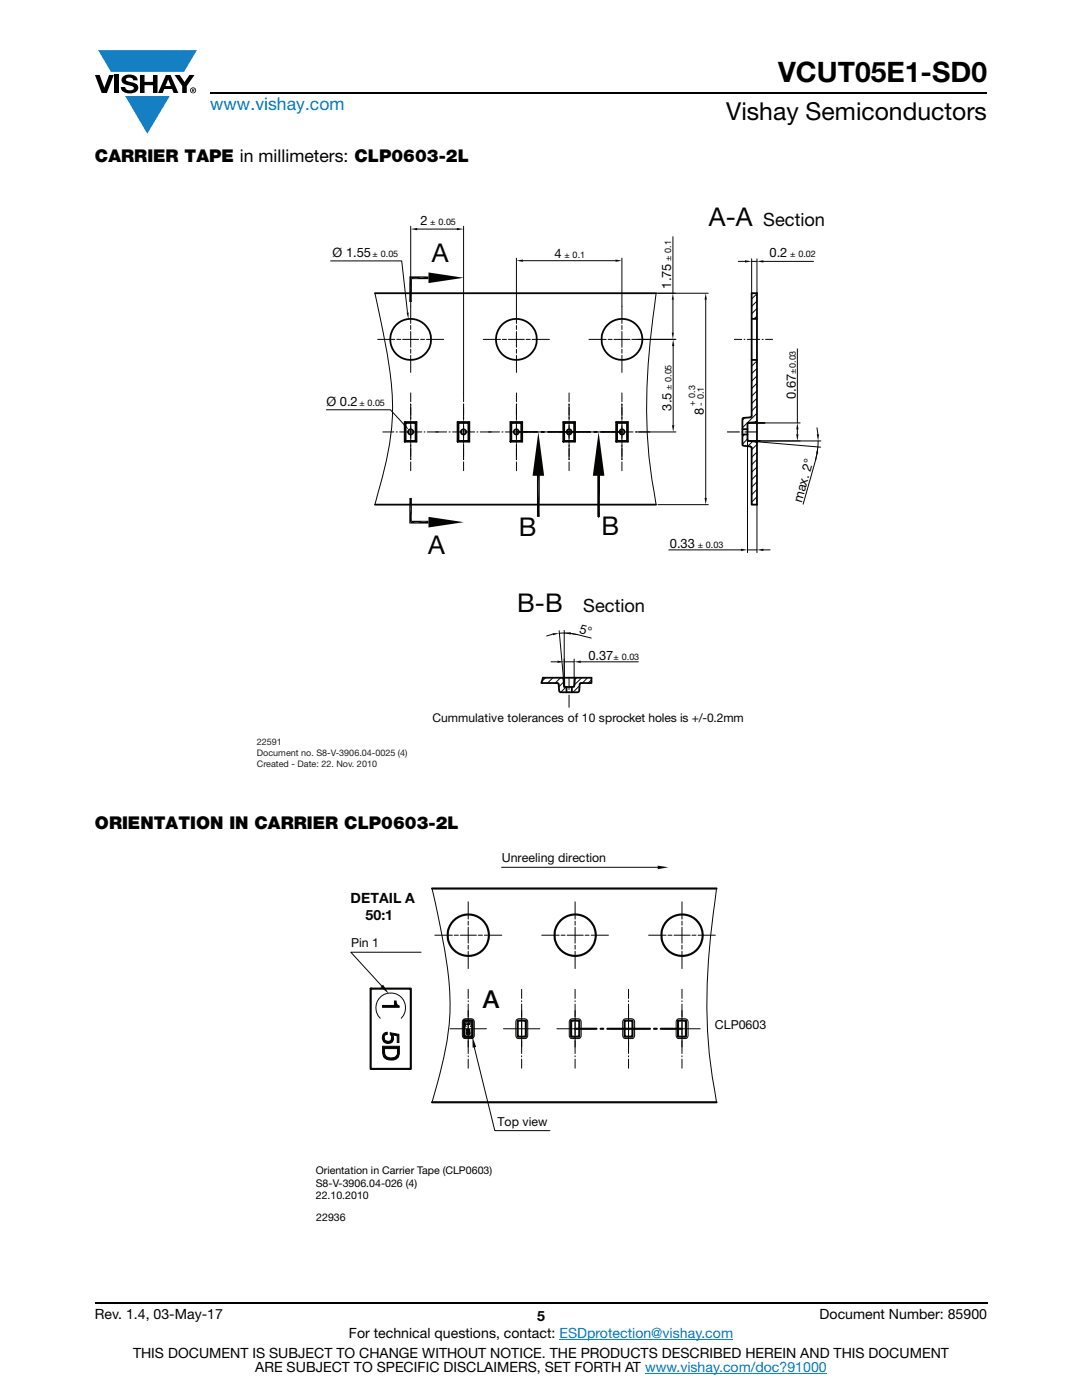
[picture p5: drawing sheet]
<svg xmlns="http://www.w3.org/2000/svg" width="216mm" height="279mm" viewBox="0 0 216 279" stroke-linecap="round" stroke-linejoin="round" font-family="sans-serif">
<g fill="#147fc3">
<path d="M19.6 10h19.7l-2.6 4.3h-1.1h-13.5z"/>
<path d="M25 19.2h8.9l-4.5 7.5z"/>
</g>
<g fill="#000">
<path d="M18.9 15h1l.9 2.5 1-2.5h.9l-1.4 3.6h-1zM22.9 15h.9v3.6h-.9zM24.6 15.3a2.1 2.1 0 0 1 2.8 .3l.1 .4h-.9a.79 .79 0 0 0-.7-.5 .79 .79 0 0 0-.8 .4l.3 .3 1 .2a1.08 1.08 0 0 1 1.2 1 1.08 1.08 0 0 1-1.1 1.2 1.73 1.73 0 0 1-2.4-1.2h.9a.96 .96 0 0 0 .8 .6 .96 .96 0 0 0 .9-.4 1.31 1.31 0 0 0-1.2-.6 1.03 1.03 0 0 1-1.1-.6 1.03 1.03 0 0 1 .2-1.1zM27.9 15h.9v1.3h1.7v-1.3h.9v3.6h-.9v-1.6h-1.7v1.6h-.9zM34.8 15h1.1l.9 1.4 1-1.4h1l-1.5 2.2v1.4h-.9v-1.4z"/>
<path d="M33.6 15.9l.5 1.3h-1.1zM33.1 15l-1.6 3.6h1l.3-.8h1.5l.3 .8h1l-1.6-3.6z"/>
<path d="M38.4 17.8h.2v.2h-.2zM38.3 17.7v.7h.1v-.3l.4 .3-.2-.3 .2-.2-.1-.2z"/>
<path d="M38.1 18a.46 .46 0 0 1 .9 0 .46 .46 0 0 1-.9 0zM37.9 18a.6 .6 0 0 0 1.2 0 .6 .6 0 0 0-1.2 0z"/>
</g>
<path d="M42 18.6h155M18.9 260h178.1" fill="none" stroke="#000" stroke-width=".36"/>
<path d="M111.6 267.3h34.7M128.7 274h36.3" fill="none" stroke="#007ec4" stroke-width=".2"/>
<path d="M51.3 39.1h113.3v114.3h-113.3z" fill="#fff"/>
<path d="M74.8 58.5h56.1M74.8 100.7h56.1" fill="none" stroke="#040503" stroke-width=".36"/>
<g fill="none" stroke="#040503" stroke-width=".2">
<path d="M74.8 58.5l1.1 5.2a76.7 76.7 0 0 1 2.4 19.9 63.2 63.2 0 0 1-2.8 14.5l-.7 2.6M130.9 58.5a132.4 132.4 0 0 0-1.3 33.8l1.3 8.4M75.4 67.7h3.4M79.2 67.7h.8M80.3 67.7h3.2M82 61.1v3.5M82 65v.8M82 66.2v3.1M82 69.7v.8M82 70.9v3.4M83.9 67.7h.8M85.1 67.7h3.4"/>
<path d="M96.4 67.7h3.5M100.2 67.7h.9M101.4 67.7h3.2M103 61.1v3.5M103 65v.8M103 66.2v3.1M103 69.7v.8M103 70.9v3.4M105 67.7h.8M106.2 67.7h3.4M117.5 67.7h3.5M121.3 67.7h.9"/>
<path d="M122.5 67.7h3.2M124.1 61.1v3.5M124.1 65v.8M124.1 66.2v3.1M124.1 69.7v.8M124.1 70.9v3.4M126.1 67.7h.8M127.3 67.7h3.4"/>
</g>
<g fill="#040503">
<path d="M81.7 99.4h.5v4.5z"/>
<path d="M81.7 99.4l.5 4.5-.5 .6z"/>
<path d="M82.2 103.9h3.3l-3.8 .6z"/>
<path d="M81.7 104.5l3.8-.6v.6z"/>
<path d="M85.5 103.2l7 1-7 1.1z"/>
<path d="M81.7 55.2l.5 5.1h-.5z"/>
<path d="M81.7 55.2l.5 .5v4.6z"/>
<path d="M81.7 55.2h3.8l-3.3 .5z"/>
<path d="M82.2 55.7l3.3-.5v.5z"/>
<path d="M85.5 54.4l7 1-7 1.1z"/>
</g>
<g fill="none" stroke="#040503" stroke-width=".2">
<path d="M103 51.5v9.6M104.3 52h18.5M124.1 51.5v9.6M82 78.4v1.8M92.5 78.4v1.8M103 78.4v1.8M113.6 78.4v1.8M124.1 78.4v1.8M82 80.6v.3M82 81.3v2.5M82 84.3v.2M82 85v2.4"/>
<path d="M82 87.9v.2M82 88.6v2.5M82 91.5v.2M82 92.2v1.7M92.5 80.6v.3M92.5 81.3v2.5M92.5 84.3v.2M92.5 85v2.4M92.5 87.9v.2M92.5 88.6v2.5M92.5 91.5v.2M92.5 92.2v1.7"/>
<path d="M103 80.6v.3M103 81.3v2.5M103 84.3v.2M103 85v2.4M103 87.9v.2M103 88.6v2.5M103 91.5v.2M103 92.2v1.7M113.6 80.6v.3M113.6 81.3v2.5M113.6 84.3v.2M113.6 85v2.4"/>
<path d="M113.6 87.9v.2M113.6 88.6v2.5M113.6 91.5v.2M113.6 92.2v1.7M124.1 80.6v.3M124.1 81.3v2.5M124.1 84.3v.2M124.1 85v2.4M124.1 87.9v.2M124.1 88.6v2.5M124.1 91.5v.2M124.1 92.2v1.7"/>
</g>
<g fill="none" stroke="#040503" stroke-width=".36">
<circle cx="81.9" cy="67.7" r="4.1"/>
<circle cx="103" cy="67.7" r="4.1"/>
<circle cx="124.1" cy="67.7" r="4.1"/>
</g>
<g fill="#040503">
<path d="M103 52l1.3-.2v.5z"/>
<path d="M122.8 51.8l1.3 .2-1.3 .3z"/>
</g>
<path d="M82 45.2v15.9M83.2 45.7h8M92.5 45.2v33.2" fill="none" stroke="#040503" stroke-width=".2"/>
<g fill="#040503">
<path d="M82 45.7l1.2-.2v.4z"/>
<path d="M91.2 45.5l1.3 .2-1.3 .2z"/>
</g>
<path d="M131.3 58.5h3.5M134.3 47.2v11.3M134.3 59.8v6.6M130.7 67.7h4.1" fill="none" stroke="#040503" stroke-width=".2"/>
<g fill="#040503">
<path d="M134 66.4h.5l-.2 1.3z"/>
<path d="M134.3 58.5l.2 1.3h-.5z"/>
<path d="M107.1 89.9h.6v13.3z"/>
<path d="M107.1 89.9l.6 13.3h-.6z"/>
<path d="M107.4 86.2l1.2 8.8h-2.3z"/>
</g>
<path d="M119.4 89.9v13.3" fill="none" stroke="#040503" stroke-width=".36"/>
<g fill="#040503">
<path d="M119.2 89.9h.5v13.3z"/>
<path d="M119.2 89.9l.5 13.3h-.5z"/>
</g>
<path d="M103 86.2h4.2M108 86.2h.6M109.4 86.2h8.4M118.6 86.2h.5M119.9 86.2h4.2" fill="none" stroke="#040503" stroke-width=".36"/>
<path d="M130.9 58.5h10.4M140.8 59.8v39.6M131.3 100.7h10" fill="none" stroke="#040503" stroke-width=".2"/>
<g fill="#040503">
<path d="M140.8 58.5l.2 1.3h-.4z"/>
<path d="M140.6 99.4h.4l-.2 1.3z"/>
<path d="M119.4 86.2l1.2 8.8h-2.3z"/>
</g>
<g fill="none" stroke="#040503" stroke-width=".36">
<path d="M150 58.5h1v42.2h-1v-11.4l-.3-.2-1.3-.1-.3-.3 .1-5.2 1.5-.2 .3-.3zM80.8 84.2l.1 .2M80.8 84.2h2.3v3.9h-2.3l.1-.1-.1 .1zM80.9 84.4h2v3.6h-2zM82.9 88l.2 .1M83.1 84.2l-.2 .2M91.3 84.2l.2 .2M91.3 84.2h2.4v3.9h-2.4l.2-.1-.2 .1zM91.5 84.4h2v3.6h-2zM93.5 88l.2 .1M93.7 84.2l-.2 .2M101.8 84.2l.2 .2"/>
<path d="M101.8 84.2h2.4v3.9h-2.4l.2-.1-.2 .1zM102 84.4h2v3.6h-2zM104 88l.2 .1M104.2 84.2l-.2 .2M112.4 84.2l.2 .2M112.4 84.2h2.3v3.9h-2.3l.2-.1-.2 .1zM112.6 84.4h2v3.6h-2zM114.6 88l.1 .1M114.7 84.2l-.1 .2M122.9 84.2l.2 .2M122.9 84.2h2.4v3.9h-2.4l.2-.1-.2 .1zM123.1 84.4h2v3.6h-2z"/>
<path d="M125.1 88l.2 .1M125.3 84.2l-.2 .2M148.1 86.7h1.1M148.1 85.7h1.1M151 84l-.2 .3-1.4 .1-.2 .2v3.3l1.6 .2 .2 .3M108.3 135.3h9.7v1l-2.2 .1-.2 1.5-.3 .3h-3.5l-.2-.3-.2-1.5-3.4-.1zM112.2 135.3l.2 .2 .1 1.3 .3 .3 1.7-.1 .2-1.5 .3-.2M113 137.1v1.1M114.1 137.1v1.1"/>
<circle cx="81.9" cy="86.2" r=".53"/>
<circle cx="92.5" cy="86.2" r=".53"/>
<circle cx="103" cy="86.2" r=".53"/>
<circle cx="113.6" cy="86.2" r=".53"/>
<circle cx="124.1" cy="86.2" r=".53"/>
</g>
<path d="M145.1 86.2h2.4M148 86.2h.2M148.6 86.2h2.5" fill="none" stroke="#040503" stroke-width=".22"/>
<g fill="none" stroke="#040503" stroke-width=".2">
<path d="M146.5 67.7h1.5M148.5 67.7h.1M149.1 67.7h2.5M152.1 67.7h.2M152.7 67.7h1.5M76.4 86.2h2.2M79.1 86.2h.2M79.7 86.2h4.5M82 80.6v2.2M82 83.3v.2M82 84v4.4M82 88.9v.2"/>
<path d="M82 89.5v2.2M84.6 86.2h.2M85.3 86.2h3.8M89.6 86.2h.2M90.3 86.2h4.4M92.5 88.9v.2M92.5 89.5v2.2M92.5 80.6v2.2M92.5 83.3v.2M92.5 84v4.4M95.2 86.2h.2M95.8 86.2h3.9"/>
<path d="M100.1 86.2h.3M100.8 86.2h4.5M103 80.6v2.2M103 83.3v.2M103 84v4.4M103 88.9v.2M103 89.5v2.2M105.7 86.2h.2M106.4 86.2h3.8M110.7 86.2h.2M111.4 86.2h4.4M113.5 88.9v.2"/>
<path d="M113.5 89.5v2.2M113.5 80.6v2.2M113.5 83.3v.2M113.5 84v4.4M116.2 86.2h.3M116.9 86.2h3.9M121.2 86.2h.2M121.9 86.2h4.4M124.1 88.9v.2M124.1 89.5v2.2M124.1 80.6v2.2M124.1 83.3v.2"/>
<path d="M124.1 84v4.4M126.8 86.2h.2M127.5 86.2h2.2M148.6 86.7l-.5 .4M149.2 87.6l-1.1 1M150.2 88.1l-1 1M151 88.7l-1 1.1M151 90.2l-1 1.1M151 91.7l-1 1M151 93.2l-1 1M151 94.7l-1 1M151 96.2l-1 1"/>
<path d="M151 97.7l-1 1M151 99.1l-1 1.1M151 100.7h.1M110 132.1h1.2M112.6 131.5v5.6M112.6 132.1h2M113.5 135.2v2.4M113.5 138.1v.2M113.5 138.7v2.5M114.6 131.5v5.6M115.9 132.1h11.5"/>
</g>
<g fill="#040503">
<path d="M111.2 131.8l1.4 .3-1.4 .2z"/>
<path d="M114.6 132.1l1.3-.3v.5z"/>
</g>
<path d="M149.2 84.4h3.4M112.6 135.6v1.5" fill="none" stroke="#040503" stroke-width=".36"/>
<path d="M159.1 69.6v14.8M149.2 84.4h10.5M149.2 88h10.5M159.1 85.7v1" fill="none" stroke="#040503" stroke-width=".2"/>
<g fill="#040503">
<path d="M158.9 86.7h.4l-.2 1.3z"/>
<path d="M159.1 84.4l.2 1.3h-.4z"/>
</g>
<g fill="none" stroke="#040503" stroke-width=".2">
<path d="M108.9 135.3l-.7 .6M110.3 135.3l-1 1M110.3 126.6l-1.2 .3M111.6 125.9l.8 9.6M111.6 126.4a16.1 16.1 0 0 1 6.4 .9M111.8 135.3l-1 1M112.5 136.1l-1 1M112.6 125.8v9.8M113 137.1l-1.1 1.1M113.9 126.4l1.3 .2M114.2 137.1l-.1 .1M115.7 136.8l-1.4 1.4"/>
<path d="M116.1 135.3l-1.5 1.4M117.2 135.3l-1 1M118 135.7l-.6 .6"/>
</g>
<g fill="#040503">
<path d="M112.6 126.3l1.3-.1v.4z"/>
<path d="M110.3 126.4h1.3l-1.2 .4z"/>
</g>
<path d="M149.2 88h2.4" fill="none" stroke="#040503" stroke-width=".36"/>
<path d="M150.8 88.1l13 1.1M151.6 88h12.2M163 85.4l.2 1.3M163 90.5l-2.7 10.1M163.2 88v1.2l-.5 2.6" fill="none" stroke="#040503" stroke-width=".2"/>
<g fill="#040503">
<path d="M163.2 89.2v1.3h-.4z"/>
<path d="M163 86.7h.4l-.2 1.3z"/>
</g>
<path d="M149.2 87.7v22.6M133.4 109.7h14.5M149.2 109.7h1.8M151 100.7v9.6M152.3 109.7h1.4" fill="none" stroke="#040503" stroke-width=".2"/>
<g fill="#040503">
<path d="M151 109.7l1.3-.2v.5z"/>
<path d="M147.9 109.5l1.3 .2-1.3 .3z"/>
</g>
<path d="M147.3 52.2h1.3M150 51.7v6.8M150 52.2h1M151 51.7v6.8M152.3 52.2h10" fill="none" stroke="#040503" stroke-width=".2"/>
<g fill="#040503">
<path d="M148.6 51.9l1.4 .3-1.4 .2z"/>
<path d="M151 52.2l1.3-.3v.5z"/>
</g>
<path d="M65.1 81.8h12.8l2.8 3" fill="none" stroke="#040503" stroke-width=".2"/>
<path d="M80.5 85l.3-.3 .8 1.1z" fill="#040503"/>
<path d="M66 52.1h14.2l1.1 10.2" fill="none" stroke="#040503" stroke-width=".2"/>
<path d="M81.1 62.4l.4-.1v1.4z" fill="#040503"/>
<path d="M126.9 67.7h8M134.3 69.1v15.8M126.9 86.2h8" fill="none" stroke="#040503" stroke-width=".2"/>
<g fill="#040503">
<path d="M134.1 84.9h.5l-.3 1.3z"/>
<path d="M134.3 67.7l.3 1.4h-.5z"/>
</g>
<path d="M150 63.6h1M150 71.8h1" fill="none" stroke="#040503" stroke-width=".36"/>
<g fill="none" stroke="#040503" stroke-width=".2">
<path d="M151 58.6l-1 1.1M151 63.1l-.6 .5M151 60.1l-1 1M151 61.6l-1 1M151 72l-1 1.1M151 73.5l-1 1.1M151 75l-1 1.1M151 76.5l-1 1M151 78l-1 1.1M151 79.5l-1 1M148.6 83.4l-.5 .5M151 81l-1 1"/>
<path d="M151 82.5l-2.9 2.9M151 83.9l-.3 .4"/>
</g>
<path d="M63 170h89.9v74.1h-89.9z" fill="#fff"/>
<g fill="none" stroke="#050504" stroke-width=".42">
<path d="M86.2 177.3h56.8M86.2 220h56.8M114.8 205.3h4.2M119.8 205.3h.6M121.2 205.3h8.5M130.5 205.3h.6M131.8 205.3h4.3"/>
<circle cx="93.4" cy="186.6" r="4.1"/>
<circle cx="114.8" cy="186.6" r="4.1"/>
<circle cx="136.1" cy="186.6" r="4.1"/>
</g>
<g fill="none" stroke="#050504" stroke-width=".2">
<path d="M86.2 177.3l1.2 5.3a77.8 77.8 0 0 1 2.3 20.1 75.9 75.9 0 0 1-3.5 17.3M93.4 180v3.4M114.8 180v3.4M136.1 180v3.4M143 177.3a135.2 135.2 0 0 0-1.5 32.2l.4 3.9 1.1 6.6M86.8 186.6h3.5M90.6 186.6h.9M91.8 186.6h3.3M93.4 197.4v1.9M93.4 199.7v.2M93.4 183.8v.8M93.4 185.1v3.1"/>
<path d="M93.4 188.6v.8M93.4 189.9v3.4M95.4 186.6h.9M96.6 186.6h3.5M104.1 197.4v1.9M104.1 199.7v.2M108.1 186.6h3.5M112 186.6h.8M113.2 186.6h3.2M114.8 197.4v1.9M114.8 199.7v.2M114.8 183.8v.8"/>
<path d="M114.8 185.1v3.1M114.8 188.6v.8M114.8 189.9v3.4M116.8 186.6h.7M118 186.6h3.4M125.4 197.4v1.9M125.4 199.7v.2M129.4 186.6h3.5M133.3 186.6h.8M134.5 186.6h3.2M136.1 197.4v1.9M136.1 199.7v.2"/>
<path d="M136.1 183.8v.8M136.1 185.1v3.1M136.1 188.6v.8M136.1 189.9v3.4M138.1 186.6h.8M139.3 186.6h3.4M89.8 205.3h3.6v3.6M92.5 203.4l1.6-.1 .4 .3 .1 3.2-.2 .4-1.6 .1-.3-.1-.1-.2-.1-3.1zM93.4 200.4v2.5M93.4 203.4v.2M93.4 204.1v2.5M93.4 207v.2"/>
<path d="M93.4 207.7v2.5M93.4 210.7v.2M93.4 211.4v1.8M93.4 201.7v3.6h3.7M100.5 205.3h3.6v3.6M103.2 203.4l1.5-.1 .5 .3 .1 3.2-.3 .4-1.5 .1-.3-.1-.2-.2-.1-3.1zM104.1 200.4v2.5M104.1 203.4v.2M104.1 204.1v2.5M104.1 207v.2M104.1 207.7v2.5M104.1 210.7v.2"/>
<path d="M104.1 211.4v1.8M104.1 201.7v3.6h3.6M111.1 205.3h3.7v3.6M113.9 203.4l1.5-.1 .5 .3 .1 3.2-.3 .4-1.5 .1-.3-.1-.2-.2-.1-3.1zM114.8 200.4v2.5M114.8 203.4v.2M114.8 204.1v2.5M114.8 207v.2M114.8 207.7v2.5M114.8 210.7v.2M114.8 211.4v1.8M114.8 201.7v3.6h3.6"/>
<path d="M121.8 205.3h3.6v3.6M124.3 203.6l.5-.3h1.3l.4 .3 .1 3.2-.2 .4-1.6 .1-.3-.1-.2-.2zM125.4 200.4v2.5M125.4 203.4v.2M125.4 204.1v2.5M125.4 207v.2M125.4 207.7v2.5M125.4 210.7v.2M125.4 211.4v1.8M125.4 205.3h.1M125.4 201.7v3.6h3.7M132.5 205.3h3.6v3.6"/>
<path d="M135.2 203.4l1.5-.1 .5 .3 .1 3.2-.3 .4-1.6 .1-.4-.3-.1-3.1zM136.1 200.4v2.5M136.1 203.4v.2M136.1 204.1v2.5M136.1 207v.2M136.1 207.7v2.5M136.1 210.7v.2M136.1 211.4v1.8M136.1 201.7v3.6h3.6"/>
</g>
<path d="M94.3 206.9l.7 2-.7 .2z" fill="#050504"/>
<path d="M94.6 209l4.1 16.6h11" fill="none" stroke="#050504" stroke-width=".2"/>
<path d="M131.2 172.8l2.2 .3-2.2 .4z" fill="#050504"/>
<path d="M100.1 173.1h31.1" fill="none" stroke="#050504" stroke-width=".2"/>
<path d="M92.6 203.7h1.7v3.2h-1.7zM103.3 203.7h1.6v3.2h-1.6zM114 203.7h1.6v3.2h-1.6zM124.6 203.7h1.6v3.2h-1.6zM135.3 203.7h1.6v3.2h-1.6z" fill="none" stroke="#050504" stroke-width=".42"/>
<circle cx="92.6" cy="203.7" r=".21" fill="#050504"/>
<g fill="#000">
<path d="M93.1 205.5l.2-.1-.1 .4z" fill-rule="evenodd"/>
<path d="M93.2 205.6l.1 .2 .2-.2v.2h-.3z" fill-rule="evenodd"/>
<path d="M93.5 205.5v.3z" fill-rule="evenodd"/>
<path d="M93.2 206.1v.3h.4l.1-.2v.3h-.5z" fill-rule="evenodd"/>
<path d="M93.4 205.4l.4 .1v.3l-.1-.3h-.2v.3z" fill-rule="evenodd"/>
<path d="M93.1 204.3h.5l.1-.1 .1 .2z" fill-rule="evenodd"/>
<path d="M93.1 206h.7l-.1 .4v-.3h-.5v.3z" fill-rule="evenodd"/>
</g>
<path d="M93 204.9l-.1-.7a.62 .62 0 0 1 1.1 0v.4l-.2 .3M93.1 204.3h.5l.1-.1 .1 .2zM93.1 206h.7l-.1 .4v-.3h-.5v.3zM93.1 205.5l.2-.1-.1 .4zM93.2 205.6l.1 .2 .2-.2v.2h-.3zM93.2 206.1v.3h.4l.1-.2v.3h-.5zM93.4 205.4l.4 .1v.3l-.1-.3h-.2v.3zM93.5 205.5v.3z" fill="none" stroke="#050504" stroke-width=".2"/>
<path d="M74 197.3h8v16h-8z" fill="none" stroke="#050504" stroke-width=".42"/>
<circle cx="74" cy="197.3" r=".21" fill="#050504"/>
<g fill="#000">
<path d="M76.5 206.3l.8-.3v.4l-.5 .2-.1 .3v1.1a1.26 1.26 0 0 1-.2-1.7z" fill-rule="evenodd"/>
<path d="M76.7 207.1a.77 .77 0 0 0 .8 .7 .77 .77 0 0 0 .7-.7v.9l-.7 .2h-.5l-.3-.2z" fill-rule="evenodd"/>
<path d="M78.3 206.6a1.12 1.12 0 0 1 0 1.3z" fill-rule="evenodd"/>
<path d="M76.7 209.3l.1 .8a1.29 1.29 0 0 0 1.3 1.1 1.29 1.29 0 0 0 1.2-1.2l.1 1.1a2 2 0 0 1-2.7-.1z" fill-rule="evenodd"/>
<path d="M77.9 206.1l1.7 .3v1.7h-.3v-1.4l-1-.2-.1 1.5v-1l-.3-.6z" fill-rule="evenodd"/>
<path d="M76.3 200.7h2.4v-.9h.3v.2a.7 .7 0 0 0 .5 .7l.1 .3h-3.3z" fill-rule="evenodd"/>
<path d="M76.3 208.8h3.4v1.5l-.3 .8-.1-1.8h-2.6v1.7h-.1l-.3-1z" fill-rule="evenodd"/>
</g>
<path d="M75.9 203.2a2.96 2.96 0 0 1 0-4.2 2.96 2.96 0 0 1 4.2 0 2.96 2.96 0 0 1 0 4.2M76.3 208.8h3.4v1.5l-.3 .8-.1-1.8h-2.6v1.7h-.1l-.3-1zM76.3 200.7h2.4v-.9h.3v.2a.7 .7 0 0 0 .5 .7l.1 .3h-3.3zM76.5 206.3l.8-.3v.4l-.5 .2-.1 .3v1.1a1.26 1.26 0 0 1-.2-1.7zM76.7 207.1a.77 .77 0 0 0 .8 .7 .77 .77 0 0 0 .7-.7v.9l-.7 .2h-.5l-.3-.2zM76.7 209.3l.1 .8a1.29 1.29 0 0 0 1.3 1.1 1.29 1.29 0 0 0 1.2-1.2l.1 1.1a2 2 0 0 1-2.7-.1zM77.9 206.1l1.7 .3v1.7h-.3v-1.4l-1-.2-.1 1.5v-1l-.3-.6zM78.3 206.6a1.12 1.12 0 0 1 0 1.3z" fill="none" stroke="#050504" stroke-width=".2"/>
<path d="M75.9 197l.5-.5 1.2 1.8z" fill="#050504"/>
<path d="M84 190h-14l6.2 6.7M92.6 203.7h1.7v3.2h-1.7z" fill="none" stroke="#050504" stroke-width=".2"/>
<text font-size="5.6" x="155.3" y="16.4">VCUT05E1-SD0</text>
<g font-size="5.2" fill="#040503">
<text x="141.5" y="45.2">A-A</text>
<text x="86.2" y="52.3">A</text>
<text x="103.6" y="107">B</text>
<text x="120" y="106.7">B</text>
<text x="85.4" y="110.5">A</text>
<text x="103.2" y="122.2">B-B</text>
</g>
<text font-size="4.9" x="144.9" y="24">Vishay Semiconductors</text>
<text font-size="4.9" fill="#050504" x="96.3" y="201.1">A</text>
<g font-size="3.6" fill="#040503">
<text x="152.3" y="45.2">Section</text>
<text x="116.4" y="122.2">Section</text>
</g>
<text font-size="3.5" fill="#007ec4" x="42" y="21.9">www.vishay.com</text>
<g font-size="3.5">
<text x="18.9" y="32.3">CARRIER TAPE in millimeters: CLP0603-2L</text>
<text x="18.9" y="165.5">ORIENTATION IN CARRIER CLP0603-2L</text>
</g>
<g font-size="2.8" fill="#050504">
<text x="70" y="180.2">DETAIL A</text>
<text x="73" y="183.6">50:1</text>
</g>
<g font-size="2.8">
<text x="18.9" y="263.3">Rev. 1.4, 03-May-17</text>
<text x="107.2" y="263.6">5</text>
<text x="163.6" y="263.3">Document Number: 85900</text>
<text x="69.6" y="267.1">For technical questions, contact: ESDprotection@vishay.com</text>
<text x="26.5" y="271">THIS DOCUMENT IS SUBJECT TO CHANGE WITHOUT NOTICE. THE PRODUCTS DESCRIBED HEREIN AND THIS DOCUMENT</text>
<text x="50.9" y="273.8">ARE SUBJECT TO SPECIFIC DISCLAIMERS, SET FORTH AT www.vishay.com/doc?91000</text>
</g>
<g font-size="2.6" fill="#040503">
<text x="83.9" y="45">2</text>
<text x="66.4" y="51.4">Ø 1.55</text>
<text x="110.7" y="51.5">4</text>
<text x="153.6" y="51.2">0.2</text>
<text x="133.9" y="57.6" transform="rotate(-90 133.9 57.6)">1.75</text>
<text x="65.1" y="81.1">Ø 0.2</text>
<text x="134" y="81.9" transform="rotate(-90 134 81.9)">3.5</text>
<text x="140.4" y="82.8" transform="rotate(-90 140.4 82.8)">8</text>
<text x="158.8" y="79.6" transform="rotate(-90 158.8 79.6)">0.67</text>
<text x="160" y="100.4" transform="rotate(-74 160 100.4)">max. 2°</text>
<text x="133.7" y="109.4">0.33</text>
<text x="115.5" y="126.4" transform="rotate(14 115.5 126.4)">5°</text>
<text x="117.4" y="131.7">0.37</text>
</g>
<g font-size="2.5" fill="#050504">
<text x="100.1" y="172.1">Unreeling direction</text>
<text x="70.1" y="189.1">Pin 1</text>
<text x="142.6" y="205.4">CLP0603</text>
<text x="99.3" y="224.7">Top view</text>
</g>
<text font-size="2.4" fill="#040503" x="86.3" y="144.1">Cummulative tolerances of 10 sprocket holes is +/-0.2mm</text>
<g font-size="2.1">
<text x="63" y="234.3">Orientation in Carrier Tape (CLP0603)</text>
<text x="63" y="236.8">S8-V-3906.04-026 (4)</text>
<text x="63" y="239.3">22.10.2010</text>
<text x="63.1" y="243.6">22936</text>
</g>
<g font-size="1.8" fill="#040503">
<text x="85.8" y="45">± 0.05</text>
<text x="74.4" y="51.4">± 0.05</text>
<text x="112.6" y="51.5">± 0.1</text>
<text x="133.9" y="52.1" transform="rotate(-90 133.9 52.1)">± 0.1</text>
<text x="157.7" y="51.2">± 0.02</text>
<text x="134" y="77.9" transform="rotate(-90 134 77.9)">± 0.05</text>
<text x="158.8" y="74.5" transform="rotate(-90 158.8 74.5)">±0.03</text>
<text x="71.7" y="81.1">± 0.05</text>
<text x="138.7" y="81" transform="rotate(-90 138.7 81)">+ 0.3</text>
<text x="140.4" y="81" transform="rotate(-90 140.4 81)">- 0.1</text>
<text x="139.2" y="109.4">± 0.03</text>
<text x="122.4" y="131.7">± 0.03</text>
</g>
<g font-size="1.8" fill="#201d1e">
<text x="51.3" y="148.7">22591</text>
<text x="51.3" y="153">Created - Date: 22. Nov. 2010</text>
<text x="51.3" y="150.8">Document no. S8-V-3906.04-0025 (4)</text>
</g>
</svg>
